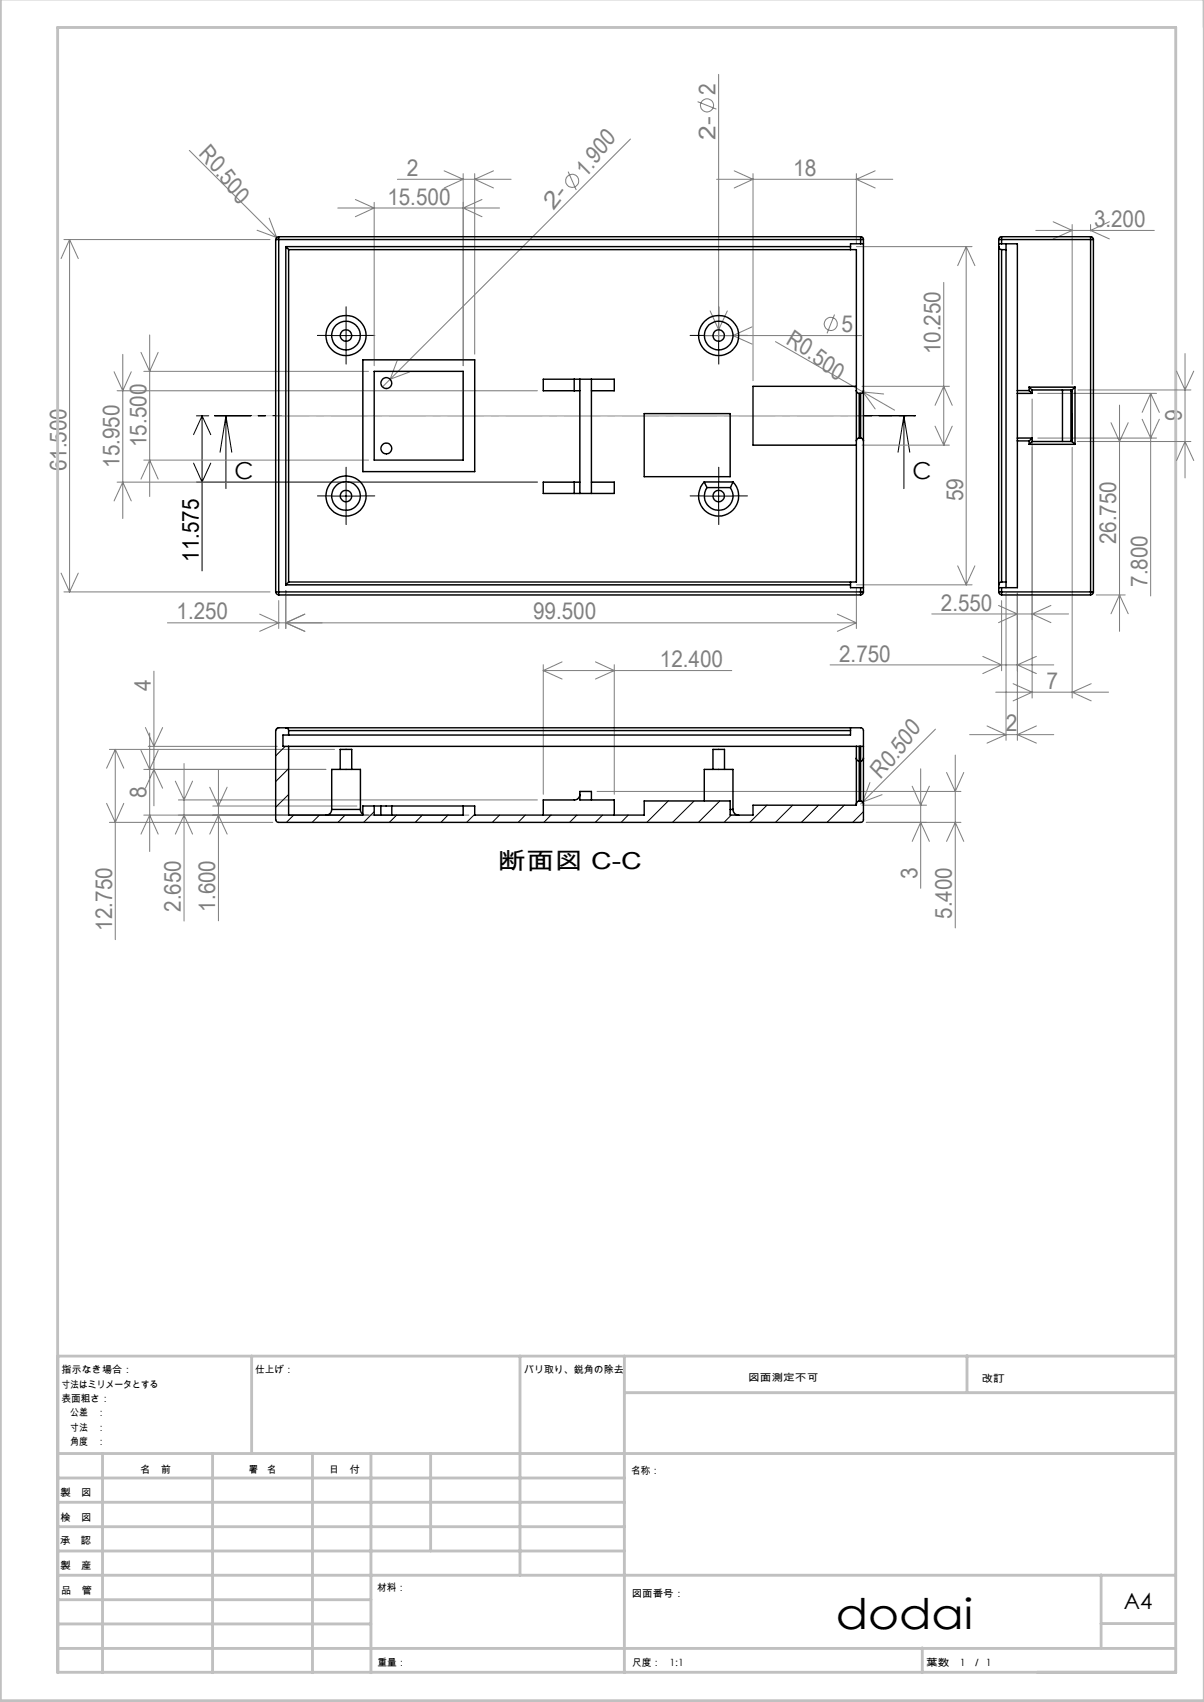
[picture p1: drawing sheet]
<svg xmlns="http://www.w3.org/2000/svg" width="210mm" height="297mm" viewBox="0 0 210 297" stroke-linecap="round" stroke-linejoin="round" font-family="sans-serif">
<g fill="none" stroke="#808080" stroke-width=".18">
<path d="M121.7 17.7l3.3 1.3M125.3 13v46.5M33 26.2l15.6 15.6M47 38.1l1.3 3.3-3.5-1.2M58.9 36.3h28.2M62 34.8l3.3 1.5-3.3 1.5M65.3 35.3v28.5M69.3 31.3h19.8M77.5 29.8l3.3 1.5-3.3 1.5M80.8 30.3v33.5M82.8 30.3v31.5M84.1 34.8l-3.3 1.5 3.3 1.5"/>
<path d="M86.1 29.8l-3.3 1.5 3.3 1.5M99.1 29.9l1.4 3.3M110 24.3l-43.3 43.2M125 31.3h30.7M128.1 29.8l3.2 1.5-3.2 1.5M131.3 30.3v36.1M149.4 30.3v12.2M152.6 29.8l-3.2 1.5 3.2 1.5M183.7 38.7l3.3 1.5-3.3 1.5M187 39.2v27.9M190.2 39.2v1.1M193.5 38.7l-3.3 1.5 3.3 1.5"/>
<path d="M11.1 41.8h36M12.1 41.8v61.5M12.1 41.8l1.6 3.3M12.1 41.8l-1.4 3.3M26.1 58.5v28.1M122.8 58.6h27.5M123.9 54.3l1.4 3.2 1.6-3.2M131.2 57l-3.4 1.6 3.4 1.4M135.3 59.6l15.2 8.8M145.6 54.9l-1.3 3.3M149.4 43h20.1M164.6 49.3v28.4"/>
<path d="M168.5 43v59.1M168.5 43l1.5 3.4M168.5 43l-1.5 3.4M180.7 40.2h20.6M19.9 64.9l1.5 3.3 1.5-3.3M20.4 68.2h73.3M21.4 61.8v28.7M24.6 61.5l1.5 3.3 1.5-3.3M25.1 64.8h39.2M69.3 62.8l-1.2 3.4 3.3-1.3M150.4 67.4h15.2M150.4 77.7h15.2"/>
<path d="M150.5 68.4l5.5 3.2M150.5 68.4l2.1 3M150.5 68.4l3.6 .4M163.1 70.7l1.5-3.3 1.5 3.3M163.1 74.4l1.5 3.3M166.1 74.4l-1.5 3.3M180 69.6v52.2M181 68.6h20.7M181 76.4h20.7M187 78.1v43.7M188 77h19.7M188 68h19.7"/>
<path d="M193.8 73.8l1.5 3.2 1.5-3.2M195.3 70.7v39.5M199.2 73.2l1.5 3.2 1.5-3.2M200.7 68.6v35.4M200.7 68.6l1.5 3.4M200.7 68.6l-1.5 3.4M205.2 64.8l1.5 3.2 1.5-3.2M206.7 61.7v21.7M19.9 87.4l1.5-3.3 1.5 3.3M20.4 84.1h73.3M24.6 83.6l1.5-3.3 1.5 3.3M25.1 80.3h39.2"/>
<path d="M167 98.7l1.5 3.4M170 98.7l-1.5 3.4M205.2 80.4l1.5-3.4 1.5 3.4M10.7 100l1.4 3.3M11.1 103.3h36M13.7 100l-1.6 3.3M26.8 117.1v23.5M29.2 108.7h120.2M45.3 107.2l3.3 1.5-3.3 1.5M48.6 104.8v4.9M49.8 103v6.7M53.2 107.2l-3.4 1.5 3.4 1.5"/>
<path d="M94.8 116v22.6M94.8 117h32.8M94.8 117l3.2 1.5M98 115.5l-3.2 1.5M103.9 115.5l3.2 1.5-3.2 1.5M107.1 116v22.6M144.8 116h39M146 107.2l3.4 1.5M149.4 102.5v7.2M149.4 108.7l-3.4 1.5M149.4 102.1h20.1M162.5 107.1h23.9"/>
<path d="M171.4 114.5l3.3 1.5-3.3 1.5M174.2 105.7l3.2 1.4-3.2 1.6M174.7 104.8v12.2M175.5 103.5v25.7M176.7 119.3l3.3 1.5-3.3 1.5M177.4 103.5v25.7M180.8 114.5l-3.4 1.5 3.4 1.5M183.3 105.7l-3.3 1.4 3.3 1.6M190.3 119.3l-3.3 1.5 3.3 1.5M191.2 103.8h5.1M193.8 107.1l1.5-3.3 1.5 3.3M19.1 130.8h39.2"/>
<path d="M20.1 130.8v33.2M20.1 130.8l1.5 3.3M20.1 130.8l-1.5 3.3M24.6 130.9l1.5 3.4 1.5-3.4M25.1 134.3h31.7M25.4 137.5l1.4-3.2 1.6 3.2M25.4 127l1.4 3.2 1.6-3.2M25.9 130.2h22.5M26.1 127.9v20.7M30.6 136.3l1.5 3.3 1.5-3.3M31.1 139.6h62.6M32.1 133.2v27.5"/>
<path d="M36.6 137.4l1.5 3.2 1.5-3.2M38.1 134.3v26.4M104.1 138.1h63.5M151.7 136.6l-1.2 3.3 3.3-1.2M159.1 137.2l1.5 3.3 1.5-3.3M160.6 134.2v20.8M163.2 127.2l-13.1 13.1M165.1 134.8l1.5 3.3 1.5-3.3M166.6 131.8v30.1M169.1 128.2h14.7M172.2 126.7l3.3 1.5-3.3 1.5M173.7 120.8h19.7"/>
<path d="M180.8 126.7l-3.4 1.5 3.4 1.5M18.6 140.2l1.5 3.3 1.5-3.3M19.1 143.5h28.5M24.6 145.6l1.5-3.4 1.5 3.4M25.1 142.2h56.7M30.6 145.6l1.5-3.4 1.5 3.4M36.6 145.6l1.5-3.4 1.5 3.4M37.1 140.6h25.2M150.4 140.5h11.2M151.1 143.5h16.5M159.1 146.8l1.5-3.3 1.5 3.3M165.1 146.8l1.5-3.3 1.5 3.3"/>
<circle cx="123.3" cy="18.4" r="1.15"/>
<circle cx="99.8" cy="31.6" r="1.14"/>
<circle cx="144.9" cy="56.5" r="1.15"/>
</g>
<path d="M37.4 72.6h122.3M48.1 72.6h102.5" fill="none" stroke="#c0c0c0" stroke-width=".18"/>
<g fill="none" stroke="#000" stroke-width=".18" stroke-dasharray="30.5 1.3 1.3 1.3">
<path d="M57.9 58.5h-2.5M60.4 56v-2.5M62.9 58.5h2.5M122.9 58.5h-2.5M125.4 56v-2.5M127.9 58.5h2.5M60.4 61v2.5M125.4 61v2.5M57.9 86.5h-2.5M60.4 84v-2.5M60.4 89v2.5M62.9 86.5h2.5"/>
<path d="M122.9 86.5h-2.5M125.4 84v-2.5M125.4 89v2.5M127.9 86.5h2.5"/>
</g>
<path d="M37.4 72.5h122.3M37.4 72.5h10M159.7 72.5h-10" fill="none" stroke="#000" stroke-width=".18" stroke-dasharray="6.3 1.3 1.3 1.3"/>
<g fill="none" stroke="#000" stroke-width=".18">
<path d="M57.9 58.6h5M60.4 56.1v5M122.8 58.6h5M125.3 56.1v5M34.3 72.6h2.1M35.2 72.6v27M35.2 72.6l1.6 3.2M35.2 72.6l-1.4 3.2M39.4 72.6v12.7M39.4 72.6l1 6.3M39.4 72.6l-1 6.3M157.7 72.6v12.7"/>
<path d="M157.7 72.6l1 6.3M157.7 72.6l-1.1 6.3M33.8 80.8l1.4 3.3 1.6-3.3M34.3 84.1h59.4M57.9 86.6h5M60.4 84.1v4.9M122.8 86.6h5M125.3 84.1v4.9M48.5 127l-.4 .4M49.7 130.2l-1.6 1.7M50.3 134.1l-2.2 2.3M50.3 138.6l-2.2 2.3"/>
<path d="M116.6 139.8l-3.8 3.7M121.1 139.8l-3.8 3.7M125.6 139.8l-3.8 3.7M51.2 142.2l-1.2 1.3M55.7 142.2l-1.3 1.3M60.2 142.2l-1.3 1.3M65.3 141.6l-1.9 1.9M69.2 142.2l-1.3 1.3M73.7 142.2l-1.3 1.3M78.1 142.2l-1.2 1.3M82.8 142.1l-1.4 1.4M87.1 142.2l-1.2 1.3"/>
<path d="M91.6 142.2l-1.2 1.3M96.1 142.2l-1.2 1.3M100.6 142.2l-1.3 1.3M105.1 142.2l-1.3 1.3M109.6 142.2l-1.3 1.3M127.5 142.2l-1.2 1.3M133.8 140.5l-3 3M138.3 140.5l-3 3M142.8 140.5l-3 3M147.2 140.5l-2.9 3M150.6 141.6l-1.9 1.9"/>
</g>
<g fill="none" stroke="#c0c0c0" stroke-width=".5">
<path d="M.1 -.1v296.9h209.9v-296.9M10.1 236.6h195M43.9 236.6v17M90.7 236.6v38.3M108.9 236.6v55.3M168.7 236.6v6.3M10.1 253.6h195M10.1 257.9h98.8M17.9 253.6v38.3M37.1 253.6v38.3M54.5 253.6v38.3M64.7 253.6v38.3"/>
<path d="M75.1 253.6v17M108.9 243h96.2M10.1 270.6h98.8M10.1 266.4h98.8M10.1 262.1h98.8M10.1 279.1h54.6M10.1 274.9h195M192.1 274.8v12.7M10.1 291.8h195v-287h-195v287.1M10.1 287.7h195M10.1 283.4h54.6M160.9 287.5v4.3"/>
<path d="M192.1 283.3h13"/>
</g>
<g fill="none" stroke="#000" stroke-width=".25">
<path d="M48.1 41.8h.5M48.1 41.8v61.5M48.6 41.3a.54 .54 0 0 0-.5 .5M48.6 41.3v.5M48.6 41.8v61.5M48.6 41.8h101.5M48.6 41.3h101.5M49.8 43l.5 .6M49.8 43h98.5M49.8 43v59.1M50.3 43.6v58M50.3 43.6h99.1v58h-99.1"/>
<path d="M148.3 43v.6M150.1 41.8h.5M150.1 42.5h.5M150.1 41.3v.5M150.1 41.3a.48 .48 0 0 1 .5 .5M150.1 41.8v.7M150.1 42.5h-1.8v.5M150.6 41.8v61.5M174.2 41.8h.5M174.2 42.5h.5M174.2 43a.54 .54 0 0 0 .5 .6M174.2 41.8v61.5"/>
<path d="M174.7 41.3v.5M174.7 41.3a.48 .48 0 0 0-.5 .5M174.7 41.8h15.5M174.7 42.5h2.7v25.7M174.7 43.6h.8M174.7 41.3h15.5M174.7 41.8v.7M174.7 43.6v58M175.5 42.5v60M190.2 41.3v.5M190.2 41.8h.5M190.2 41.3a.48 .48 0 0 1 .5 .5"/>
<path d="M190.2 41.8v61.5M190.7 41.8v61.5M63.3 62.8h19.5v19.5h-19.5zM65.3 64.8h15.5v15.5h-15.5zM100.2 68.2h.9M100.2 66.2h.9M100.2 66.2h-5.4v2h5.4M100.2 66.2v2M101.1 66.2v19.9M101.1 66.2h6v2h-3.9M103.2 66.2v19.9M112.4 72.2h15v11h-15z"/>
<path d="M149.4 68.2a.48 .48 0 0 0 .5 .4M149.4 67.4h-18.1v10.3h18.1M149.9 76.4a.48 .48 0 0 0-.5 .5M149.9 76.4h.2M149.9 68.6h.2M149.9 68.6v7.8M150.1 76.4a.48 .48 0 0 1 .5 .5M150.1 68.6v7.8M150.6 68.2a.48 .48 0 0 1-.5 .4M177.4 76.4v.5M177.4 68.2v.4M177.4 76.9v25.6h-2.7"/>
<path d="M177.4 76.4h2.6M177.4 68.6h2.6M177.4 68.2h2.1M177.4 68.6v7.8M177.4 76.9h2.1M179.5 67.6l.5 .4M179.5 68.2l.5 .4M179.5 77.5h8M179.5 67.6h8M179.5 67.6v.6M179.5 76.9v.6M180 77l-.5 .5"/>
<path d="M180 76.4l-.5 .5M180 68h7M180 77h7M180 68v.6M180 76.4v.6M185.3 68v9M186.8 68.2h.2M186.8 68v9M187 77l.5 .5M187 72.2v4.8M187 68v9M187.5 67.6l-.5 .4"/>
<path d="M187.5 67.6v9.9M100.2 84.1h.9M100.2 86.1h.9M100.2 84.1h-5.4v2h5.4M100.2 84.1v2M103.2 84.1h3.9v2h-6M122.8 84.1a3.5 3.5 0 0 0 .1 4.9 3.5 3.5 0 0 0 4.9 0 3.5 3.5 0 0 0 0-4.9M122.8 84.1l.5 1M122.8 84.1h5M123.3 85.1a2.51 2.51 0 0 0 2 3.9 2.51 2.51 0 0 0 2.1-3.9M123.3 85.1h4.1M127.8 84.1l-.4 1"/>
<path d="M48.1 103.3l.2 .3 .3 .2M48.1 103.3h.5M48.6 103.3v.5M48.6 103.3h101.5M48.6 103.8h101.5M49.8 102.1h98.5M50.3 101.6l-.5 .5M148.3 101.6v.5M148.3 102.1v.4h1.8M150.1 103.3h.5M150.1 102.5h.5M150.1 103.3v.5"/>
<path d="M150.1 102.5v.8M150.6 103.3a.54 .54 0 0 1-.5 .5M174.2 103.3h.5M174.2 102.5h.5M174.2 103.3a.54 .54 0 0 0 .5 .5M174.7 103.3v.5M174.7 101.6a.48 .48 0 0 0-.5 .5M174.7 103.3h15.5M174.7 103.8h15.5M174.7 101.6h.8M174.7 102.5v.8M190.2 103.3v.5"/>
<path d="M190.2 103.3h.5M190.7 103.3a.54 .54 0 0 1-.5 .5M48.3 127.1l.2-.1h101.6a.48 .48 0 0 1 .5 .5v15.5a.48 .48 0 0 1-.5 .5h-101.5a.54 .54 0 0 1-.5-.5v-15.5zM49.8 127a.48 .48 0 0 1 .5 .5M50.3 127.5v.8M50.3 130.2v12h13v-1.6h3.1M50.3 127.5h98M59.3 134.3v-3.5h2v3.5M101.1 138.6a.96 .96 0 0 1-.9 1h-5.4v2.6M103.2 139.6v-1.5h-2.1v1.5h6v2.6M122.8 139.8v-5.5h5v6.9M124.4 134.3v-3.5h2v3.5"/>
<path d="M148.3 127v.5M148.3 127.5v.8h-98.9v1.9h100M149.4 132.3a.62 .62 0 0 0 .6 .5 .62 .62 0 0 0 .6-.5M149.4 130.2h.5M149.4 130.2v10.3h-18.1v1.7h-3.9v-2.4h-15v2.4h-29.6v-1.6h-14.5M149.9 139.8a.48 .48 0 0 0-.5 .5M149.9 130.2v9.6M149.9 139.8h.2M149.9 130.2h.2M150.1 139.8a.48 .48 0 0 1 .5 .5M150.1 130.2h.5M150.1 130.2v9.6"/>
<path d="M57.9 141.2a.97 .97 0 0 1-1.1 1M57.9 141.2v-6.9h5v6.9M57.9 141.2h5M62.9 141.2l.1 .6 .3 .3M65.3 140.6v1.6h15.5v-1.6M66.4 140.6h1.9M66.4 140.6v1.6M68.3 140.6v1.6M127.4 141.2h.4M127.8 141.2a.96 .96 0 0 0 1 1"/>
<circle cx="60.3" cy="58.6" r=".99"/>
<circle cx="60.3" cy="58.6" r="3.5"/>
<circle cx="60.3" cy="58.6" r="2.51"/>
<circle cx="125.4" cy="58.6" r=".99"/>
<circle cx="125.4" cy="58.6" r="3.5"/>
<circle cx="125.4" cy="58.6" r="2.51"/>
<circle cx="67.4" cy="78.3" r=".94"/>
<circle cx="67.4" cy="66.9" r=".94"/>
<circle cx="60.3" cy="86.6" r="1"/>
<circle cx="60.3" cy="86.6" r="3.5"/>
<circle cx="60.3" cy="86.5" r="2.49"/>
<circle cx="125.4" cy="86.6" r="1"/>
</g>
<text font-size="7.4" x="145.8" y="284.3">dodai</text>
<g font-size="4.1" fill="#808080">
<text x="124.8" y="16.5" transform="rotate(-90 124.8 16.5)">2</text>
<text x="34.6" y="26.9" transform="rotate(53 34.6 26.9)">R0.500</text>
<text x="124.8" y="24.4" transform="rotate(-90 124.8 24.4)">2-</text>
<text x="67.6" y="35.7">15.500</text>
<text x="70.9" y="30.7">2</text>
<text x="102.2" y="31.3" transform="rotate(-53 102.2 31.3)">1.900</text>
<text x="138.4" y="30.7">18</text>
<text x="96.6" y="36.9" transform="rotate(-53 96.6 36.9)">2-</text>
<text x="190.8" y="39.6">3.200</text>
<text x="136.9" y="59.9" transform="rotate(38 136.9 59.9)">R0.500</text>
<text x="146.7" y="58">5</text>
<text x="164" y="61.8" transform="rotate(-90 164 61.8)">10.250</text>
<text x="206.2" y="73.5" transform="rotate(-90 206.2 73.5)">9</text>
<text x="11.6" y="82.2" transform="rotate(-90 11.6 82.2)">61.500</text>
<text x="20.9" y="81.6" transform="rotate(-90 20.9 81.6)">15.950</text>
<text x="25.5" y="78" transform="rotate(-90 25.5 78)">15.500</text>
<text x="168" y="87.5" transform="rotate(-90 168 87.5)">59</text>
<text x="194.7" y="95" transform="rotate(-90 194.7 95)">26.750</text>
<text x="164.1" y="106.6">2.550</text>
<text x="200.2" y="102.4" transform="rotate(-90 200.2 102.4)">7.800</text>
<text x="30.8" y="108.1">1.250</text>
<text x="93" y="108.1">99.500</text>
<text x="115.1" y="116.4">12.400</text>
<text x="146.4" y="115.4">2.750</text>
<text x="26.3" y="120.7" transform="rotate(-90 26.3 120.7)">4</text>
<text x="182.5" y="120.2">7</text>
<text x="175.5" y="127.6">2</text>
<text x="153.6" y="136.1" transform="rotate(-53 153.6 136.1)">R0.500</text>
<text x="25.5" y="139.2" transform="rotate(-90 25.5 139.2)">8</text>
<text x="160" y="153.4" transform="rotate(-90 160 153.4)">3</text>
<text x="31.5" y="159.1" transform="rotate(-90 31.5 159.1)">2.650</text>
<text x="37.5" y="159.1" transform="rotate(-90 37.5 159.1)">1.600</text>
<text x="166" y="160.3" transform="rotate(-90 166 160.3)">5.400</text>
<text x="19.5" y="162.4" transform="rotate(-90 19.5 162.4)">12.750</text>
</g>
<g font-size="4.1">
<text x="40.9" y="83.5">C</text>
<text x="159.2" y="83.5">C</text>
<text x="34.7" y="98" transform="rotate(-90 34.7 98)">11.575</text>
<text x="86.8" y="151.6">断面図 C-C</text>
</g>
<text font-size="3.9" x="196" y="280.7">A4</text>
<g font-size="1.7">
<text x="10.7" y="239.6">指示なき場合：</text>
<text x="44.5" y="239.6">仕上げ：</text>
<text x="91.4" y="239.6">バリ取り、鋭角の除去</text>
<text x="10.7" y="242.1">寸法はミリメータとする</text>
<text x="10.7" y="244.6">表面粗さ：</text>
<text x="130.5" y="240.9">図面測定不可</text>
<text x="171.2" y="241.1">改訂</text>
<text x="10.7" y="247.1">公差　：</text>
<text x="10.7" y="249.6">寸法　：</text>
<text x="10.7" y="252.1">角度　：</text>
<text x="24.4" y="257.1">名　前</text>
<text x="40.1" y="257">署　名</text>
<text x="57.3" y="257">日　付</text>
<text x="110.1" y="257.3">名称：</text>
<text x="10.5" y="261.1">製　図</text>
<text x="10.5" y="269.5">承　認</text>
<text x="10.5" y="265.4">検　図</text>
<text x="10.6" y="273.8">製　産</text>
<text x="10.6" y="278.2">品　管</text>
<text x="65.8" y="277.6">材料：</text>
<text x="110.2" y="278.7">図面番号：</text>
<text x="65.8" y="290.7">重量：</text>
<text x="110.2" y="290.7">尺度：</text>
<text x="116.8" y="290.7">1:1</text>
<text x="161.6" y="290.8">葉数</text>
<text x="167.4" y="290.8">1 ／ 1</text>
</g>
</svg>
